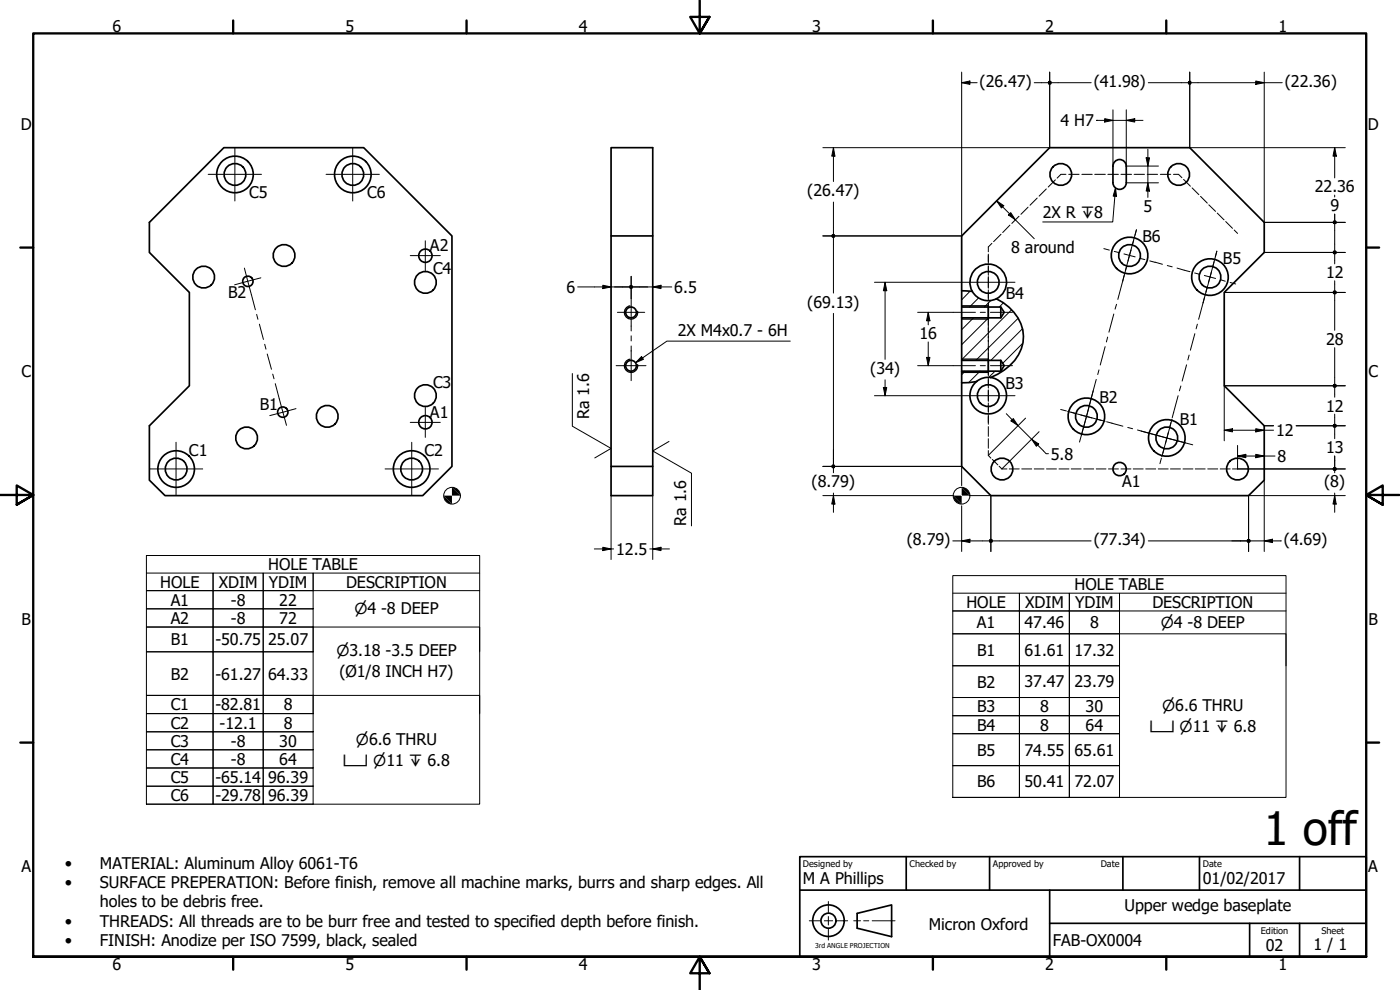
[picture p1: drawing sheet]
<svg xmlns="http://www.w3.org/2000/svg" width="420mm" height="297mm" viewBox="0 0 420 297" stroke-linecap="round" stroke-linejoin="round" font-family="sans-serif">
<!-- layer: Hatch (ISO) -->
<g fill="none" stroke="#000" stroke-width=".3">
<path d="M291.1 87.4l-2.5 2.6M292.2 95.4l-3.6 3.5M293.7 89.4l-2.7 2.7M296.7 95.4l-8.1 8M297.4 90.2l-2 1.9M301.1 90.9l-1.2 1.2M303.6 92.9l-15 15M305.6 95.5l-12.7 12.6M306.8 98.7l-9.4 9.4M289.6 111.4l-1 1M294.1 111.4l-3.4 3.4M298.6 111.4l-1.9 1.9"/>
<path d="M306.9 103l-6 6"/>
</g>
<!-- layer: Visible (ISO) -->
<g fill="none" stroke="#000" stroke-width=".51">
<path d="M67.2 44.3h42l26.4 26.5v69.1l-8.7 8.8h-77.4l-4.7-4.6v-16.4l12-12v-28l-12-12v-9zM334 49.9a2 2 0 0 1 2-2 2 2 0 0 1 2 2M334 49.8v5a2 2 0 0 0 2 2 2 2 0 0 0 2-2v-5M183.4 70.8v-26.5h12.5v104.4h-12.5v-8.8h12.5M195.9 70.8h-12.5v69.1M288.6 87.2v4.9h11.8l1 1.6-1 1.7h-11.8v12.7h11.8l1 1.6-1 1.7h-11.8M288.6 87.2l3.2 .2M288.6 87.2v-16.4l26.4-26.5h42.1l22.3 22.4v9l-12 12v28l12 12v16.4l-4.7 4.6h-77.3l-8.8-8.8v-31.8M288.6 92.1v3.3M296.6 91.7v4M299 89.6a12.8 12.8 0 0 1 8 13.2 13.8 13.8 0 0 1-7.5 9.5l-2.2 1M300.4 92.1v3.3"/>
<path d="M293.1 114.5l-4.5 .4M296.6 107.7v4M300.4 108.1v3.3"/>
<circle cx="70.5" cy="52.3" r="5.5"/>
<circle cx="70.5" cy="52.3" r="3.3"/>
<circle cx="105.9" cy="52.3" r="5.5"/>
<circle cx="105.9" cy="52.3" r="3.3"/>
<circle cx="318.4" cy="52.3" r="3.3"/>
<circle cx="353.7" cy="52.3" r="3.3"/>
<circle cx="85.2" cy="76.7" r="3.3"/>
<circle cx="127.7" cy="76.7" r="2"/>
<circle cx="339" cy="76.7" r="3.3"/>
<circle cx="339" cy="76.7" r="5.5"/>
<circle cx="61.1" cy="83.1" r="3.3"/>
<circle cx="74.4" cy="84.4" r="1.56"/>
<circle cx="127.7" cy="84.7" r="3.3"/>
<circle cx="189.4" cy="93.7" r="1.62"/>
<circle cx="296.6" cy="84.7" r="5.5"/>
<circle cx="296.6" cy="84.7" r="3.3"/>
<circle cx="363.1" cy="83.1" r="3.3"/>
<circle cx="363.1" cy="83.1" r="5.5"/>
<circle cx="127.7" cy="118.7" r="3.3"/>
<circle cx="189.4" cy="109.7" r="1.62"/>
<circle cx="296.6" cy="118.7" r="5.5"/>
<circle cx="296.6" cy="118.7" r="3.3"/>
<circle cx="74" cy="131.4" r="3.3"/>
<circle cx="84.9" cy="123.7" r="1.56"/>
<circle cx="98.2" cy="124.9" r="3.3"/>
<circle cx="127.7" cy="126.7" r="2"/>
<circle cx="326" cy="124.9" r="3.3"/>
<circle cx="326" cy="124.9" r="5.5"/>
<circle cx="350.2" cy="131.4" r="3.3"/>
<circle cx="350.2" cy="131.4" r="5.5"/>
<circle cx="52.9" cy="140.7" r="5.5"/>
<circle cx="52.9" cy="140.7" r="3.3"/>
<circle cx="123.5" cy="140.7" r="5.5"/>
<circle cx="123.5" cy="140.7" r="3.3"/>
<circle cx="300.7" cy="140.7" r="3.3"/>
<circle cx="336" cy="140.7" r="2"/>
<circle cx="371.4" cy="140.7" r="3.3"/>
</g>
<!-- layer: Visible Narrow (ISO) -->
<path d="M189 91.8a2 2 0 0 0-1.6 2.3 2 2 0 0 0 2.3 1.6 2 2 0 0 0 1.7-2.3M288.6 91.7h8M288.6 95.7h8M189 107.8a2 2 0 0 0-1.6 2.3 2 2 0 0 0 2.3 1.6 2 2 0 0 0 1.7-2.3M288.6 107.7h8M288.6 111.7h8" fill="none" stroke="#000" stroke-width=".38"/>
<!-- layer: Border (ISO) -->
<g fill="none" stroke="#000" stroke-width=".7">
<path d="M70 6.1v3.9M140 6.1v3.9M210 0v10l-2.9-4.9h5.8l-2.9 4.9 2.9-4.9M280 6.1v3.9M350 6.1v3.9M6.1 74.3h3.9M410 74.3h3.9M0 148.5h10l-5-2.8v5.7l5-2.9-5 2.9M420 148.5h-10l5-2.8v5.7l-5-2.9 5 2.9M6.1 222.8h3.9M410 222.8h3.9M10 287.1v-277.1h400v277.1h-400h400"/>
<path d="M70 287.1v3.8M140 287.1v3.8M212.9 292l-2.9-4.9 2.9 4.9h-5.8l2.9-4.9v9.9M280 287.1v3.8M350 287.1v3.8"/>
</g>
<!-- layer: Sketch Geometry (ANSI) -->
<path d="M242.9 276.3h3.2M247.4 276.3h2.5M248.6 270.5v3.3M248.6 275v2.5M248.6 278.8v3.3M251.1 276.3h3.3M256.2 276.3h2.1M259.2 276.3h1.5M261.7 276.3h6.9" fill="none" stroke="#000" stroke-width=".3"/>
<g fill="none" stroke="#000" stroke-width=".51">
<path d="M257.2 274.1l10.4-2.6v9.5l-10.4-2.5z"/>
<circle cx="248.6" cy="276.2" r="4.7"/>
<circle cx="248.6" cy="276.2" r="2.25"/>
</g>
<!-- layer: Title (ISO) -->
<path d="M240 257h170v30.1h-170zM272 257v10.1M297 257v10.1M337 257v10.1M360 257v10.1M390 257v10.1M240 267.1h170M315 277h95M315 267.1v20M375 277v10.1M390 277v10.1" fill="none" stroke="#000" stroke-width=".51"/>
<!-- layer: Sketch Geometry (ISO) -->
<g fill="none" stroke="#000" stroke-width=".3">
<path d="M311.3 59.4l-2.2 2.2M314 56.7l-2.2 2.2M316.7 54l-2.1 2.1M319.9 52.3h-1.5l-1.2 1.2M320.7 52.3h3.1M324.7 52.3h3.1M328.5 52.3h3.2M332.5 52.3h3.2M336.4 52.3h3.2M340.4 52.3h3.1M344.3 52.3h3.1M348.2 52.3h3.1"/>
<path d="M352.2 52.3h1.5l1 1M355.2 53.8l2.1 2.1M357.8 56.4l2 2M360.3 58.9l2 2M296.6 76.2v2.8M296.6 79.7v2.9M297.7 73l-1.1 1.1v1.5M300.4 70.3l-2.2 2.2M303.1 67.5l-2.2 2.3M305.8 64.9l-2.1 2.1M308.5 62.2l-2.1 2.1M362.8 61.5l2 1.9"/>
<path d="M365.3 63.9l2 2.1M367.9 66.5l2 2M370.4 69l1 1M296.6 83.3v2.9M296.6 87v3M296.6 90.8v3M296.6 94.5v3.1M296.6 98.3v3M296.6 102.1v3M296.6 105.9v3M296.6 109.7v3M296.6 113.5v2.9"/>
<path d="M296.6 117.2v2.9M296.6 135.2v1.4l.8 .9M296.6 120.9v2.8M296.6 124.4v2.9M296.6 128v2.9M296.6 131.6v2.9M297.8 137.8l1.7 1.7M299.8 139.9l.9 .8h1.5M302.9 140.7h3M306.6 140.7h3M310.4 140.7h2.9M314.1 140.7h3"/>
<path d="M317.8 140.7h3M321.5 140.7h3M325.2 140.7h3M329 140.7h2.9M332.7 140.7h3M336.4 140.7h3M340.1 140.7h3M343.9 140.7h2.9M347.6 140.7h3M351.3 140.7h3M355 140.7h3M358.7 140.7h3"/>
<path d="M362.5 140.7h2.9M366.2 140.7h3M369.9 140.7h1.5"/>
</g>
<!-- layer: Dimension (ISO) -->
<g fill="none" stroke="#000" stroke-width=".3">
<path d="M288.6 24.8l2.5-.5v1zM288.6 21.6v49.2h-41.6M288.6 24.8h4.6M310.4 24.8h4.1M315 21.6v22.7h-68M315.7 24.8h11.8M329.1 36.1h.1M329.1 36.1h13.9M331.5 35.6l2.5 .5-2.5 .5zM334 32.9v16.9M338 36.1l2.6-.5v1zM338 32.9v16.9h9.7"/>
<path d="M344.6 24.8h11.8M357.1 21.6v22.7h46.6M357.6 24.8h27.2M376.9 24.3l2.5 .5-2.5 .5zM379.4 21.6v45.1h24.3M250.1 44.3l.5 2.5h-1zM250.1 44.3v10.2M338 54.8h9.7M344 47.4h1l-.5 2.4zM344.5 54.8l.5 2.5h-1zM344.5 44.8v14.4M400.6 44.3l.5 2.5h-1.1z"/>
<path d="M400.6 44.3v9.1M400.6 58.5v.6M250.1 60.6v9.6M250.1 71.4v16.5M299.1 60.2l2.1 1.5-.7 .7zM299.1 60.2l11.3 11.4M303.3 63.8l1.4 2.2-2.1-1.5zM379.4 75.7h24.3M400.6 64.2v2.5M400.6 67.3v7.8M400.6 76.4v2.8M173.4 86.1h28.2"/>
<path d="M180.9 85.6l2.5 .5-2.5 .5zM189.4 82.9v6.7M195.9 86.1l2.5-.5v1zM250.1 94v45.3M262.4 84.7h26.2M265.6 84.7l.5 2.5h-1zM265.6 84.7v23.1M275.4 93.7h10.7M278.6 93.7l.5 2.6h-1zM278.6 93.7v3.8M367.4 87.7h36.3M400.6 84.3v2.8"/>
<path d="M400.6 88.4v10.7M262.4 118.7h26.2M265.1 116.3h1l-.5 2.4zM265.6 114v4.7M275.4 109.7h10.7M278.1 107.2h1l-.5 2.5zM278.6 102.6v7.1M400.6 104.3v10.8M400.6 116.4v2.8M403.7 115.7h-36.3v16.6M247 139.9h41.6v5.8M250.1 139.9v1.9"/>
<path d="M302 124.1l11.9 12h.7M303.4 126.3l.7-.7 1.4 2.1zM307.8 125.5l-11.2 11.1M309.6 131.8l2.1 1.4-.7 .7zM311.8 129.5l-11.1 11.2M367.4 129.1l2.5-.5v1zM367.4 129.1h14.8M371.4 136.8l2.5-.5v1zM371.4 136.8h11.3M371.4 133.7v7h32.3M376.9 136.3l2.5 .5-2.5 .5zM376.9 128.6l2.5 .5-2.5 .5z"/>
<path d="M379.4 127.7h2.8M389 127.7h14.7M400.6 124.3v2.8M400.6 128.4v3.2M400.6 136.8v3.3M183.4 148.7v19.2M195.9 148.7v19.2M247 148.7h39.2M250.1 148.7l.5 2.5h-1zM250.1 147.9v5.8M288.6 151.8v13.7M291 148.7h6.4v16.8"/>
<path d="M379.4 144.1v21.4M400.6 148.7l.4 2.5h-1zM400.6 140.7v1.1M400.6 147.9v5.8M403.7 148.7h-29v16.8M178.4 164.7h5.7M180.9 164.2l2.5 .5-2.5 .5zM195 164.7h5.9M195.9 164.7l2.5-.5v1zM285.9 162.3h10.8M288.6 162.3l2.5-.5v1zM298 162.3h29.5"/>
<path d="M344.6 162.3h29.5M374.7 162.3h9.9M379.4 162.3l2.5-.5v1z"/>
<circle cx="135.7" cy="148.7" r="2.51"/>
<circle cx="288.6" cy="148.7" r="2.51"/>
</g>
<g fill="#000">
<path d="M288.6 24.8l2.5-.5v1z" fill-rule="evenodd"/>
<path d="M331.5 35.6l2.5 .5-2.5 .5z" fill-rule="evenodd"/>
<path d="M338 36.1l2.6-.5v1z" fill-rule="evenodd"/>
<path d="M376.9 24.3l2.5 .5-2.5 .5z" fill-rule="evenodd"/>
<path d="M250.1 44.3l.5 2.5h-1z" fill-rule="evenodd"/>
<path d="M344 47.4h1l-.5 2.4z" fill-rule="evenodd"/>
<path d="M344.5 54.8l.5 2.5h-1z" fill-rule="evenodd"/>
<path d="M400.6 44.3l.5 2.5h-1.1z" fill-rule="evenodd"/>
<path d="M299.1 60.2l2.1 1.5-.7 .7z" fill-rule="evenodd"/>
<path d="M303.3 63.8l1.4 2.2-2.1-1.5z" fill-rule="evenodd"/>
<path d="M180.9 85.6l2.5 .5-2.5 .5z" fill-rule="evenodd"/>
<path d="M195.9 86.1l2.5-.5v1z" fill-rule="evenodd"/>
<path d="M265.6 84.7l.5 2.5h-1z" fill-rule="evenodd"/>
<path d="M278.6 93.7l.5 2.6h-1z" fill-rule="evenodd"/>
<path d="M265.1 116.3h1l-.5 2.4z" fill-rule="evenodd"/>
<path d="M278.1 107.2h1l-.5 2.5z" fill-rule="evenodd"/>
<path d="M303.4 126.3l.7-.7 1.4 2.1z" fill-rule="evenodd"/>
<path d="M309.6 131.8l2.1 1.4-.7 .7z" fill-rule="evenodd"/>
<path d="M367.4 129.1l2.5-.5v1z" fill-rule="evenodd"/>
<path d="M371.4 136.8l2.5-.5v1z" fill-rule="evenodd"/>
<path d="M376.9 136.3l2.5 .5-2.5 .5z" fill-rule="evenodd"/>
<path d="M376.9 128.6l2.5 .5-2.5 .5z" fill-rule="evenodd"/>
<path d="M133.2 148.7l2.4 2.5a2.49 2.49 0 0 1-2.4-2.5z" fill-rule="evenodd"/>
<path d="M133.2 148.7h5l-2.6-2.5v5z" fill-rule="evenodd"/>
<path d="M135.6 146.2a2.49 2.49 0 0 1 2.6 2.5z" fill-rule="evenodd"/>
<path d="M250.1 148.7l.5 2.5h-1z" fill-rule="evenodd"/>
<path d="M286.1 148.7l2.5 2.5a2.6 2.6 0 0 1-2.5-2.5z" fill-rule="evenodd"/>
<path d="M286.1 148.7h5l-2.5-2.5v5z" fill-rule="evenodd"/>
<path d="M288.6 146.2a2.49 2.49 0 0 1 2.5 2.5z" fill-rule="evenodd"/>
<path d="M400.6 148.7l.4 2.5h-1z" fill-rule="evenodd"/>
<path d="M180.9 164.2l2.5 .5-2.5 .5z" fill-rule="evenodd"/>
<path d="M195.9 164.7l2.5-.5v1z" fill-rule="evenodd"/>
<path d="M288.6 162.3l2.5-.5v1z" fill-rule="evenodd"/>
<path d="M379.4 162.3l2.5-.5v1z" fill-rule="evenodd"/>
<circle cx="315" cy="24.8" r=".63"/>
<circle cx="315.1" cy="24.8" r=".62"/>
<circle cx="357" cy="24.8" r=".62"/>
<circle cx="357" cy="24.8" r=".61"/>
<circle cx="250.1" cy="70.8" r=".62"/>
<circle cx="250.1" cy="70.8" r=".61"/>
<circle cx="400.6" cy="66.7" r=".63"/>
<circle cx="400.6" cy="75.7" r=".63"/>
<circle cx="400.6" cy="66.7" r=".62"/>
<circle cx="189.4" cy="86.1" r=".62"/>
<circle cx="189.4" cy="86.1" r=".61"/>
<circle cx="400.6" cy="87.7" r=".63"/>
<circle cx="400.6" cy="115.7" r=".63"/>
<circle cx="250.1" cy="140" r=".62"/>
<circle cx="400.6" cy="127.7" r=".63"/>
<circle cx="400.6" cy="127.8" r=".63"/>
<circle cx="400.5" cy="140.7" r=".62"/>
<circle cx="400.6" cy="140.7" r=".63"/>
<circle cx="297.3" cy="162.2" r=".62"/>
<circle cx="297.4" cy="162.3" r=".63"/>
<circle cx="374.7" cy="162.3" r=".63"/>
</g>
<!-- layer: Symbol (ISO) -->
<g fill="none" stroke="#000" stroke-width=".3">
<path d="M334.8 56.4l.3 2.5h-1zM334.8 56.4l-.9 10.2h-21M171.8 112.1v15.8l11.6 6.6-4.9 2.9M192.5 107l.6 .8-2.3 1zM237.2 102.3h-37l-9.4 6.5M200.8 132.4l-4.9 2.9 11.6 6.7v15.8M43.9 171.9h20v5.3h-20h20v5.5h-20h20v5.4h-20h20v7.5h-20h20v13h-20h20v5.5h-20h20v5.5h-20h20v5.4h-20h20v5.4h-20h20v5.5h-20h20v5.4h-20M43.9 166.7h100.1v74.6h-100.1zM63.9 171.9h15.1v5.3h-15.1zM63.9 177.2h15.1v5.5h-15.1zM79 171.9h15v5.3h-15zM79 177.2h15v5.5h-15z"/>
<path d="M144 171.9h-50v5.3h50M285.9 178h20v5.3h-20h20v6.9h-20h20v9.6h-20h20v9.5h-20h20v5.4h-20h20v5.4h-20h20v9.6h-20h20v9.6h-20M285.9 172.7h100.1v66.6h-100.1zM305.9 178h15v5.3h-15zM320.9 178h15.1v5.3h-15.1zM386 178h-50v5.3h50M63.9 182.7h15.1v5.4h-15.1zM63.9 188.1h15.1v7.5h-15.1zM63.9 195.6h15.1v13h-15.1zM79 182.7h15v5.4h-15zM79 188.1h15v7.5h-15zM79 195.6h15v13h-15z"/>
<path d="M94 195.6v-7.5h50v7.5M305.9 183.3h15v6.9h-15zM305.9 190.2h15v9.6h-15zM305.9 199.8h15v9.5h-15zM320.9 183.3h15.1v6.9h-15.1zM320.9 190.2h15.1v9.6h-15.1zM320.9 199.8h15.1v9.5h-15.1zM336 199.8v-9.6h50v9.6M63.9 208.6h15.1v5.5h-15.1zM63.9 214.1h15.1v5.5h-15.1zM63.9 219.6h15.1v5.4h-15.1zM79 208.6h15v5.5h-15z"/>
<path d="M79 214.1h15v5.5h-15zM79 219.6h15v5.4h-15zM94 214.1v-5.5h50v5.5M305.9 209.3h15v5.4h-15zM305.9 214.7h15v5.4h-15zM320.9 209.3h15.1v5.4h-15.1zM320.9 214.7h15.1v5.4h-15.1zM63.9 225h15.1v5.4h-15.1zM63.9 230.4h15.1v5.5h-15.1zM63.9 235.9h15.1v5.4h-15.1zM79 225h15v5.4h-15zM79 230.4h15v5.5h-15z"/>
<path d="M79 235.9h15v5.4h-15zM305.9 220.1h15v9.6h-15zM305.9 229.7h15v9.6h-15zM320.9 220.1h15.1v9.6h-15.1zM320.9 229.7h15.1v9.6h-15.1z"/>
</g>
<!-- layer: Center Mark (ISO) -->
<g fill="none" stroke="#000" stroke-width=".3">
<path d="M62.5 52.3h16M70.5 44.3v16M97.9 52.3h16M105.9 44.3v16M123.1 76.7h9M127.6 72.2v9M341.1 68.9l-4.2 15.5M365.2 75.4l-4.1 15.5M78.3 83.4l-7.9 2.1M185.3 93.7h8.2M288.6 84.7h16M184.9 109.7h9"/>
<path d="M288.6 118.7h16M328.1 117.2l-4.1 15.4M52.8 132.7v16M88.8 122.6l-7.8 2.1M123.1 126.7h9M123.6 132.7v16M127.6 122.2v9M320.4 123.4l11.3 3M342.5 129.3l15.4 4.2M351.7 125.8l-3 11.2M44.8 140.7h16M115.6 140.7h16"/>
</g>
<!-- layer: Centerline (ISO) -->
<g fill="none" stroke="#000" stroke-width=".3">
<path d="M296.6 76.7v1.8M296.6 80v1.5M331.3 74.6l1.6 .4M334.4 75.4l1.5 .4M337.3 76.2l1.7 .4M338.1 79.8l-.3 1.5M339 76.6l-.5 1.7M339 76.6l1.7 .5M339.5 75l-.5 1.6M340.2 72.1l-.3 1.4M341.1 68.9l-.5 1.7M342.1 77.5l1.5 .4"/>
<path d="M345.1 78.3l1.6 .4M346.6 78.7l2.3 .6M350.3 79.7l1.5 .4M364.4 78.5l-.4 1.5M365.2 75.4l-.5 1.7M73.3 80.4l3.3 12.5M77 94.3l.4 1.5M77.9 97.3l1.2 4.5M189.4 89.6v9.7M286.1 93.7h6.6M294.2 93.7h1.5M296.6 83v3.5"/>
<path d="M296.6 88v1.5M296.6 91v8.5M297.2 93.7h6.6M334.3 94.2l-1.5 5.5M335.1 91.3l-.5 1.5M337.4 82.7l-1.9 7.1M353.3 80.4l3.8 1.1M358.5 81.9l1.5 .4M359.3 97.3l-.3 1.4M361.4 82.7l1.8 .4M361.5 89.1l-1.8 6.7M362.3 86.3l-.4 1.4"/>
<path d="M363.2 83.1l-.6 1.7M363.2 83.1l1.6 .5M363.6 81.5l-.4 1.6M366.3 83.9l1.4 .5M369.2 84.8l1.6 .4M79.4 103.3l.4 1.5M80.2 106.2l1.3 4.6M81.9 112.3l.3 1.4M82.6 115.1l3.4 12.5M189.4 100.8v1.5M189.4 103.8v10.4M286.1 109.7h6.6"/>
<path d="M294.2 109.7h1.5M296.6 101v1.5M296.6 104v8.4M296.6 114v1.5M296.6 117v3.4M297.2 109.7h6.6M329 113.8l-2.9 11.2M329.8 111l-.4 1.4M331.7 104l-1.5 5.5M332.4 101.1l-.4 1.5M353.6 118.7l-1.8 6.6M354.4 115.8l-.5 1.5"/>
<path d="M356.1 109.5l-1.3 4.8M356.9 106.5l-.4 1.5M358.6 100.1l-1.3 5M296.6 122v1.5M296.6 125v1.7M318.3 122.9l1.7 .4M321.4 123.7l1.5 .4M324.4 124.5l1.7 .5M326.1 125l-1.6 5.5M326.1 125l1.6 .4M329.2 125.8l1.4 .4M332.1 126.5l4.9 1.4"/>
<path d="M338.5 128.3l1.4 .3M341.4 129l8.8 2.4M348.6 137.5l-.5 1.6M349.4 134.5l-.4 1.5M350.2 131.4l-.4 1.7M350.2 131.4l5.6 1.5M350.6 129.7l-.4 1.7M351.4 126.8l-.4 1.5"/>
</g>
<!-- layer: Symbol (ISO) -->
<g fill="#000">
<path d="M334.8 56.4l.3 2.5h-1z" fill-rule="evenodd"/>
<path d="M192.5 107l.6 .8-2.3 1z" fill-rule="evenodd"/>
</g>
<text font-size="13.8" x="379.2" y="253.5">1 off</text>
<g font-size="4.8">
<text x="33.7" y="9.6">6</text>
<text x="103.7" y="9.6">5</text>
<text x="173.7" y="9.6">4</text>
<text x="243.7" y="9.6">3</text>
<text x="313.7" y="9.6">2</text>
<text x="383.7" y="9.6">1</text>
<text x="294" y="26.1">(26.47)</text>
<text x="328.2" y="26.1">(41.98)</text>
<text x="385.6" y="26.1">(22.36)</text>
<text x="6.2" y="38.9">D</text>
<text x="318.3" y="37.9">4 H7</text>
<text x="410.5" y="38.9">D</text>
<text x="74.7" y="59.4">C5</text>
<text x="110.2" y="59.3">C6</text>
<text x="242.3" y="58.9">(26.47)</text>
<text x="394.6" y="57.7">22.36</text>
<text x="312.9" y="65.3">2X R ↧8</text>
<text x="343.2" y="63.5">5</text>
<text x="399.3" y="63.4">9</text>
<text x="129" y="75.3">A2</text>
<text x="303.5" y="76">8 around</text>
<text x="342.9" y="72.7">B6</text>
<text x="130" y="82.3">C4</text>
<text x="367" y="79.2">B5</text>
<text x="398" y="83.5">12</text>
<text x="68.5" y="89.5">B2</text>
<text x="170" y="87.8">6</text>
<text x="202.4" y="87.8">6.5</text>
<text x="301.8" y="89.8">B4</text>
<text x="242.3" y="92.3">(69.13)</text>
<text x="203.5" y="100.8">2X M4x0.7 - 6H</text>
<text x="276" y="101.8">16</text>
<text x="398" y="103.5">28</text>
<text x="6.4" y="113.1">C</text>
<text x="261.2" y="112.3">(34)</text>
<text x="410.7" y="113.1">C</text>
<text x="130" y="116.3">C3</text>
<text x="301.8" y="116.8">B3</text>
<text x="78" y="123.1">B1</text>
<text x="129" y="125.3">A1</text>
<text x="176.8" y="125.8" transform="rotate(-90 176.8 125.8)">Ra 1.6</text>
<text x="329.9" y="121">B2</text>
<text x="398" y="123.5">12</text>
<text x="354.1" y="127.5">B1</text>
<text x="383" y="130.9">12</text>
<text x="56.7" y="136.8">C1</text>
<text x="127.4" y="136.8">C2</text>
<text x="315.4" y="137.9">5.8</text>
<text x="398" y="135.9">13</text>
<text x="383.4" y="138.5">8</text>
<text x="243.6" y="146.2">(8.79)</text>
<text x="336.8" y="146.1">A1</text>
<text x="397.4" y="146.2">(8)</text>
<text x="205.9" y="157.8" transform="rotate(-90 205.9 157.8)">Ra 1.6</text>
<text x="184.9" y="166.5">12.5</text>
<text x="272.2" y="163.6">(8.79)</text>
<text x="328.2" y="163.6">(77.34)</text>
<text x="385.3" y="163.6">(4.69)</text>
<text x="80.5" y="171.1">HOLE TABLE</text>
<text x="48.1" y="176.3">HOLE</text>
<text x="65.7" y="176.3">XDIM</text>
<text x="80.7" y="176.3">YDIM</text>
<text x="103.9" y="176.3">DESCRIPTION</text>
<text x="322.5" y="177.1">HOLE TABLE</text>
<text x="51.2" y="181.7">A1</text>
<text x="69.3" y="181.7">-8</text>
<text x="83.8" y="181.7">22</text>
<text x="290.1" y="182.4">HOLE</text>
<text x="307.7" y="182.4">XDIM</text>
<text x="322.7" y="182.4">YDIM</text>
<text x="345.9" y="182.4">DESCRIPTION</text>
<text x="6.4" y="187.4">B</text>
<text x="51.2" y="187.2">A2</text>
<text x="69.3" y="187.1">-8</text>
<text x="83.8" y="187.2">72</text>
<text x="293.2" y="188.5">A1</text>
<text x="307.5" y="188.5">47.46</text>
<text x="327.2" y="188.5">8</text>
<text x="410.7" y="187.4">B</text>
<text x="51.2" y="193.6">B1</text>
<text x="64.6" y="193.6">-50.75</text>
<text x="80.5" y="193.6">25.07</text>
<text x="293.2" y="196.7">B1</text>
<text x="307.5" y="196.7">61.61</text>
<text x="322.5" y="196.7">17.32</text>
<text x="51.2" y="203.9">B2</text>
<text x="64.6" y="203.9">-61.27</text>
<text x="80.5" y="203.9">64.33</text>
<text x="101.9" y="203.1">(Ø1/8 INCH H7)</text>
<text x="293.2" y="206.3">B2</text>
<text x="307.5" y="206.2">37.47</text>
<text x="322.5" y="206.2">23.79</text>
<text x="51.2" y="213.2">C1</text>
<text x="64.6" y="213.2">-82.81</text>
<text x="85.2" y="213.2">8</text>
<text x="293.2" y="213.7">B3</text>
<text x="312.2" y="213.7">8</text>
<text x="325.8" y="213.7">30</text>
<text x="51.2" y="218.6">C2</text>
<text x="65.9" y="218.6">-12.1</text>
<text x="85.2" y="218.6">8</text>
<text x="293.2" y="219.2">B4</text>
<text x="312.2" y="219.2">8</text>
<text x="325.8" y="219.2">64</text>
<text x="51.2" y="224">C3</text>
<text x="69.3" y="224">-8</text>
<text x="83.8" y="224">30</text>
<text x="293.2" y="226.7">B5</text>
<text x="307.5" y="226.7">74.55</text>
<text x="322.5" y="226.7">65.61</text>
<text x="51.2" y="229.5">C4</text>
<text x="69.3" y="229.5">-8</text>
<text x="83.8" y="229.5">64</text>
<text x="51.2" y="234.9">C5</text>
<text x="64.6" y="234.9">-65.14</text>
<text x="80.5" y="234.9">96.39</text>
<text x="293.2" y="236.3">B6</text>
<text x="307.5" y="236.3">50.41</text>
<text x="322.5" y="236.3">72.07</text>
<text x="51.2" y="240.3">C6</text>
<text x="64.6" y="240.3">-29.78</text>
<text x="80.5" y="240.3">96.39</text>
<text x="6.4" y="261.7">A</text>
<text x="19.5" y="260.8">•</text>
<text x="30" y="260.8">MATERIAL: Aluminum Alloy 6061-T6</text>
<text x="410.7" y="261.7">A</text>
<text x="19.5" y="266.5">•</text>
<text x="30" y="266.5">SURFACE PREPERATION: Before finish, remove all machine marks, burrs and sharp edges. All</text>
<text x="241" y="265.1">M A Phillips</text>
<text x="361" y="265.3">01/02/2017</text>
<text x="30" y="272.3">holes to be debris free.</text>
<text x="337.5" y="273.4">Upper wedge baseplate</text>
<text x="19.5" y="278.1">•</text>
<text x="30" y="278.1">THREADS: All threads are to be burr free and tested to specified depth before finish.</text>
<text x="278.8" y="279">Micron Oxford</text>
<text x="19.5" y="283.8">•</text>
<text x="30" y="283.8">FINISH: Anodize per ISO 7599, black, sealed</text>
<text x="316" y="283.8">FAB-OX0004</text>
<text x="379.9" y="285.3">02</text>
<text x="394.2" y="285">1 / 1</text>
<text x="33.7" y="290.9">6</text>
<text x="103.7" y="290.9">5</text>
<text x="173.7" y="290.9">4</text>
<text x="243.7" y="290.9">3</text>
<text x="313.7" y="290.9">2</text>
<text x="383.7" y="290.9">1</text>
</g>
<g font-size="4.6">
<text x="106.4" y="184.3">⌀4 -8 DEEP</text>
<text x="348.4" y="188.4">⌀4 -8 DEEP</text>
<text x="101" y="197">⌀3.18 -3.5 DEEP</text>
<text x="348.8" y="213.3">⌀6.6 THRU</text>
<text x="344.9" y="219.5">⌴ ⌀11 ↧ 6.8</text>
<text x="106.8" y="223.6">⌀6.6 THRU</text>
<text x="102.9" y="229.7">⌴ ⌀11 ↧ 6.8</text>
</g>
<g font-size="2.7">
<text x="241" y="260.1">Designed by</text>
<text x="273" y="260.1">Checked by</text>
<text x="298" y="260.1">Approved by</text>
<text x="330.3" y="260">Date</text>
<text x="361" y="260">Date</text>
<text x="378.4" y="280.1">Edition</text>
<text x="396.6" y="280.1">Sheet</text>
</g>
<text font-size="2" x="244.6" y="284.5">3rd ANGLE PROJECTION</text>
</svg>
